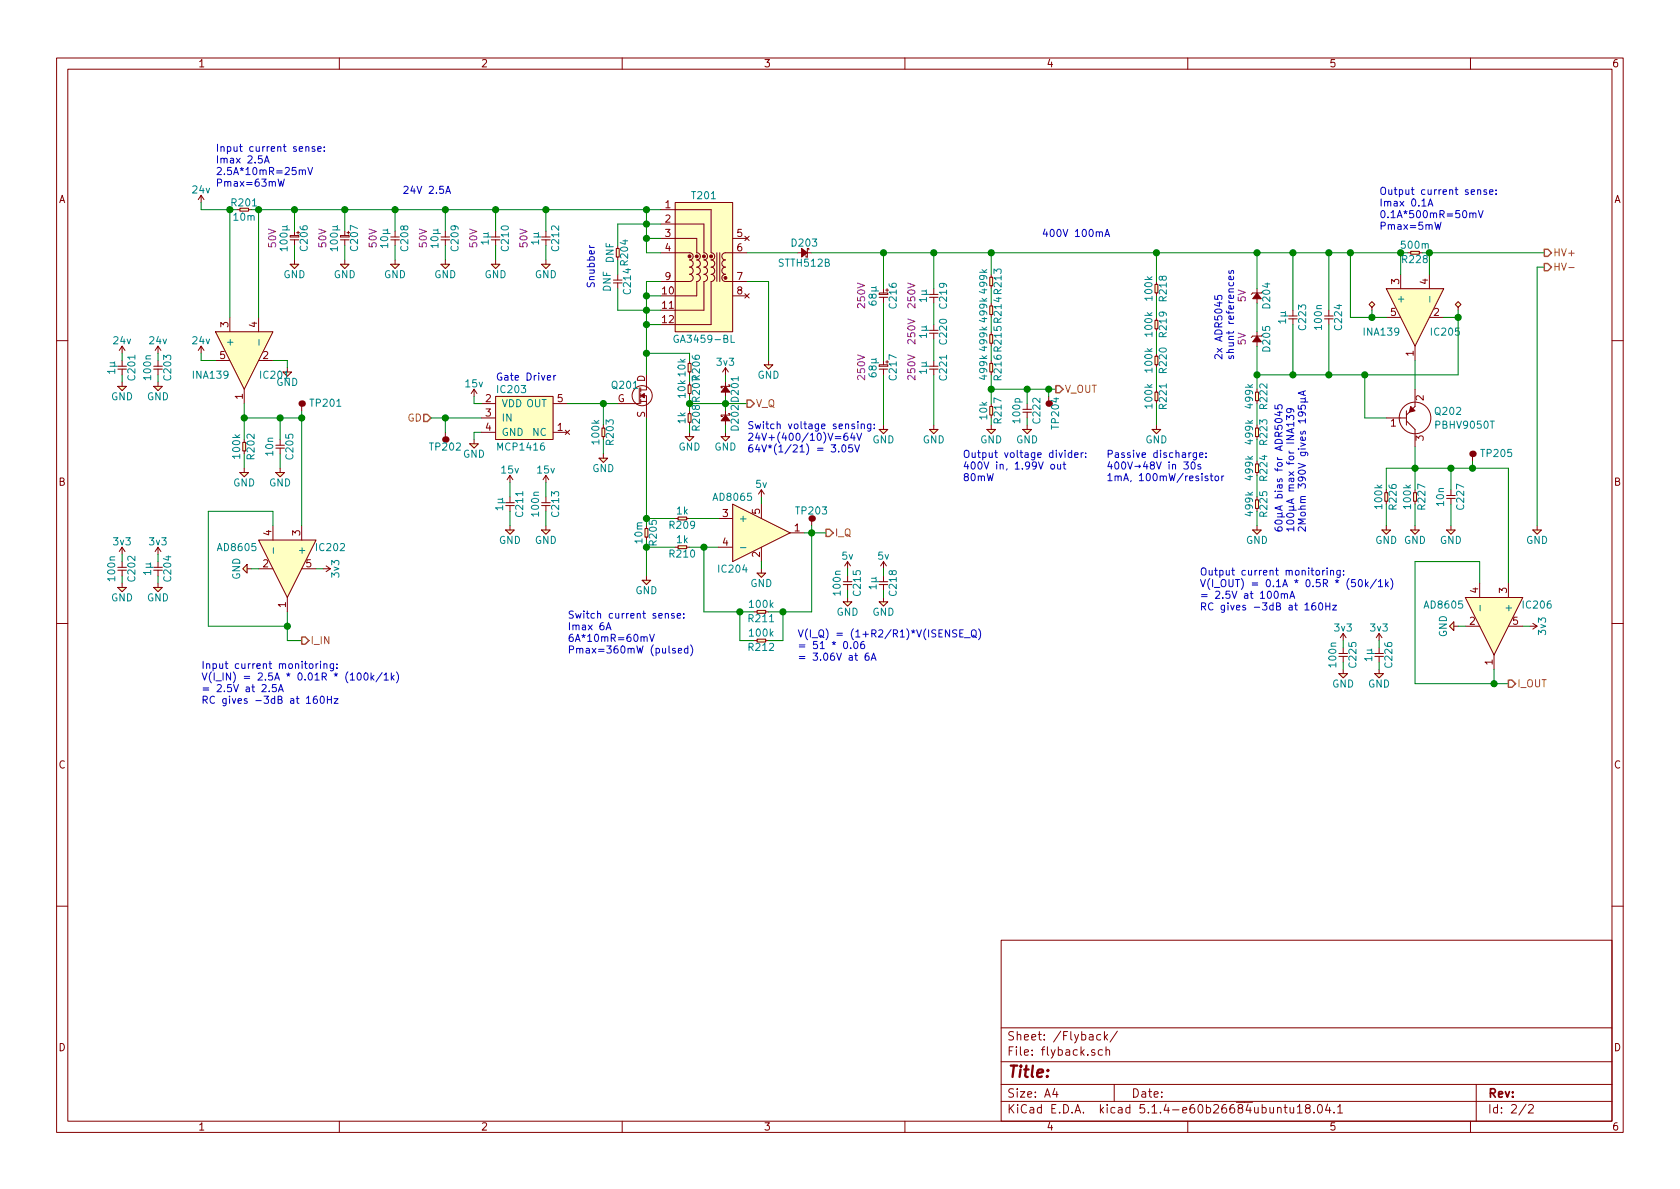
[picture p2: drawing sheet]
<svg xmlns="http://www.w3.org/2000/svg" width="297mm" height="210mm" viewBox="0 0 297 210" stroke-linecap="round" stroke-linejoin="round" font-family="sans-serif">
<g fill="none" stroke="#840000" stroke-width=".18">
<path d="M10 10.3h277v189.9h-277zM12 12.2h273v186.1h-273zM60 10.3v1.9M110 10.3v1.9M160 10.3v1.9M210 10.3v1.9M260 10.3v1.9M10 60.2h2M285 60.2h2M10 110.3h2M236.7 119.1h1.6l-.8 .8zM237 112.8l.5-.8v1.3"/>
<path d="M237.5 118.4v.7M237.5 112l.5 .8M243.3 112.8l.5-.8v1.3M243.8 112l.5 .8M271 110.2l.8 .5h-1.3M271.8 110.7l-.8 .5M285 110.3h2M10 160.2h2M177 166.3h108v32h-108zM285 160.2h2M60 198.3v1.9M110 198.3v1.9"/>
<path d="M160 198.3v1.9M177 194.8h108M177 191.8h108M177 187.8h108M177 181.8h108M186.5 192.5l-.4 1h1M186.8 193v1M193.5 185.7l-.3-.1-.2 .2 .1 .2 .4 .2v.3h-.5M194.6 183l-.4-.1-.3 .3 .1 .6 .2 .1 .4-.1M194.9 185.7l-.4-.1-.3 .3 .1 .6 .2 .1 .4-.1M195.3 182.4v1.5M195.4 183.4l.4 .5"/>
<path d="M195.6 185.7l.2-.1 .3 .1 .1 .9M195.6 185.1v1.5M195.8 182.9l-.5 .6M197 191.8v3M197.6 182.3l-1.3 2M210 198.3v1.9M225.9 196l.2-.2 .3 .1 .1 .9M227 195.8h.6M227.2 195.3v1.3l.4 .2M228.1 195.8l.1 .9 .3 .1 .2-.1M228.7 195.8v1M229.4 195.8l.4-.5v1.5"/>
<path d="M229.4 196.8h.8M231.1 196l-.3-.3 .1-.3a.48 .48 0 0 1 .7 .1l-.1 .4a.52 .52 0 0 0-.6 .2 .52 .52 0 0 0 0 .6l.5 .1 .2-.1v-.4l-.2-.3M232.3 196.7v.1M233.1 195.4l.2-.1a.8 .8 0 0 1 .5 .8 .8 .8 0 0 1-.5 .7 1 1 0 0 1-.2-1.4zM234.7 195.2l-.3 1.1h.9M235.1 195.8v1M235.9 196.7v.1M236.5 195.8l.4-.5v1.5M236.5 196.8h.9M260 198.3v1.9M261 191.8v6.5M269.8 195.2l-1.2 2"/>
<path d="M270.3 195.5l.2-.2h.3l.3 .5-.9 1h.9"/>
</g>
<path d="M236.7 119.1h1.6l-.8 .8z" fill="#ffffc2" stroke="#ffffc2" stroke-width=".18"/>
<circle cx="53.3" cy="71.4" r=".57" fill="#840000"/>
<g fill="none" stroke="#840000" stroke-width=".18">
<path d="M35.1 35.3l.5-.8v1.3M35.6 34.5l.5 .8M116.8 39.6h7.7v5.1a.63 .63 0 0 1 .6 .6 .63 .63 0 0 1-.6 .7 .63 .63 0 0 1 .6 .6 .63 .63 0 0 1-.6 .6 .63 .63 0 0 1 .6 .7 .63 .63 0 0 1-.6 .6 .63 .63 0 0 1 .6 .6 .63 .63 0 0 1-.6 .7v5.1h-5.1M116.8 37.1h8.9v7.6a.63 .63 0 0 1 .7 .6 .63 .63 0 0 1-.7 .7 .63 .63 0 0 1 .7 .6 .63 .63 0 0 1-.7 .6 .63 .63 0 0 1 .7 .7 .63 .63 0 0 1-.7 .6 .63 .63 0 0 1 .7 .6 .63 .63 0 0 1-.7 .7v7.6h-6.3M119.4 35.8h10.1v22.9h-10.1zM116.8 44.7h5.1a.63 .63 0 0 1 .7 .6 .63 .63 0 0 1-.7 .7 .63 .63 0 0 1 .7 .6 .63 .63 0 0 1-.7 .6 .63 .63 0 0 1 .7 .7 .63 .63 0 0 1-.7 .6 .63 .63 0 0 1 .7 .6 .63 .63 0 0 1-.7 .7h-5.1M116.8 42.2h6.4v2.5a.63 .63 0 0 1 .6 .6 .63 .63 0 0 1-.6 .7 .63 .63 0 0 1 .6 .6 .63 .63 0 0 1-.6 .6 .63 .63 0 0 1 .6 .7 .63 .63 0 0 1-.6 .6 .63 .63 0 0 1 .6 .6 .63 .63 0 0 1-.6 .7v2.5h-3.8M126.7 44.7v5.1M127.3 44.7v5.1M129.5 52.3h2.6M129.5 42.2h2.6M131.7 41.8l.8 .7"/>
<path d="M131.7 51.9l.8 .8M132.1 44.7h-3.8a.63 .63 0 0 0-.7 .6 .63 .63 0 0 0 .7 .7 .63 .63 0 0 0-.7 .6 .63 .63 0 0 0 .7 .6 .63 .63 0 0 0-.7 .7 .63 .63 0 0 0 .7 .6 .63 .63 0 0 0-.7 .6 .63 .63 0 0 0 .7 .7h3.8M132.5 41.8l-.8 .7M132.5 51.9l-.8 .8M53.3 71.4v1.2M236.7 115.6h1.6M236.7 116.1h1.6M237.5 114.5v1.1M237.5 116.1v1M243.1 115.6h1.5M243.1 116.1h1.5M243.8 114.5v1.1"/>
<path d="M243.8 116.1v1M257 110v1.5l-.7-.8zM257 110.7h.8"/>
</g>
<g fill="#ffffc2" stroke="#ffffc2" stroke-width=".18">
<path d="M119.4 35.8h10.1v22.9h-10.1z"/>
<path d="M257 110v1.5l-.7-.8z"/>
</g>
<g fill="#840000" stroke="#840000" stroke-width=".18">
<circle cx="121.9" cy="45.3" r=".25"/>
<circle cx="123.2" cy="45.3" r=".25"/>
<circle cx="124.5" cy="45.3" r=".25"/>
<circle cx="125.7" cy="45.3" r=".25"/>
<circle cx="128.3" cy="49.1" r=".25"/>
</g>
<path d="M119.9 59.4a.59 .59 0 0 0-.8 .5 .59 .59 0 0 0 .8 .6v-.5h-.2M129.3 59.3v1.2h.6" fill="none" stroke="#008484" stroke-width=".18"/>
<circle cx="185.4" cy="71.4" r=".57" fill="#840000"/>
<g fill="#ffffc2" stroke="#ffffc2" stroke-width=".18">
<path d="M259.1 105.7h10.1l-5 10.1z"/>
<path d="M27.2 103.9h1.5l-.8 .7z"/>
<path d="M20.8 103.9h1.6l-.8 .7z"/>
<path d="M43.7 99.8v1.5l-.8-.7z"/>
<path d="M175 64.3h.5v1.5h-.5z"/>
<path d="M175 71.9h.5v1.5h-.5z"/>
<path d="M121.2 77.2h1.5l-.8 .8z"/>
<path d="M174.5 75.9h1.5l-.7 .8z"/>
<path d="M180.8 75.9h1.6l-.8 .8z"/>
<path d="M164.3 75.9h1.6l-.8 .8z"/>
<path d="M155.4 75.9h1.6l-.8 .8z"/>
<path d="M45.7 95.5h10.2l-5.1 10.2z"/>
<path d="M204.2 63h.5v1.5h-.5z"/>
<path d="M204.2 69.3h.5v1.6h-.5z"/>
<path d="M243.1 119.1h1.5l-.8 .8z"/>
</g>
<g fill="none" stroke="#840000" stroke-width=".18">
<path d="M78 41.9h1.5M78 42.4h1.5M78.7 40.9v1M78.7 42.4v1M155.4 51.8h1.6v.3h-1.6zM155.4 52.6h1.6M156.2 51v.8M156.2 52.6v1M156.6 51.3h.5M164.3 52.6h1.6M164.3 52.1h1.6M164.3 58.4h1.6"/>
<path d="M164.3 58.9h1.6M165.1 51v1.1M165.1 52.6v1M165.1 57.4v1M165.1 58.9v1M113 68.6v2.8h-2.5M113.3 70h1v2.6M113.3 71h1M113.3 68.6v.7M113.3 69.6v.8M113.3 70.6v.8M114.3 67.6v1.4h-1"/>
<path d="M121.2 77.2h1.5l-.8 .8zM121.9 76.4v.8M155.4 75.9h1.6l-.8 .8zM155.4 64.5h1.6v.3h-1.6zM155.4 65.3h1.6M156.2 63.7v.8M156.2 65.3v1M156.2 75.2v.7M156.6 64h.5M164.3 75.9h1.6l-.8 .8zM165.1 75.2v.7M174.5 75.9h1.5l-.7 .8z"/>
<path d="M175 64.3h.5v1.5h-.5zM175 71.9h.5v1.5h-.5zM175.3 75.2v.7M180.8 75.9h1.6l-.8 .8zM180.8 72.4h1.6M180.8 72.9h1.6M181.6 71.4v1M181.6 72.9v1M181.6 75.2v.7M204.2 63h.5v1.5h-.5zM204.2 69.3h.5v1.6h-.5zM21.1 97.5l.5-.7v1.2"/>
<path d="M21.6 99.3v1M21.6 96.8l.5 .7M27.4 97.5l.5-.7v1.2M27.9 99.3v1M27.9 96.8l.5 .7M43.7 99.8v1.5l-.8-.7zM45.7 95.5h10.2l-5.1 10.2zM48.3 93v2.5M53.3 93v2.5M20.8 103.9h1.6l-.8 .7zM20.8 100.3h1.6M20.8 100.8h1.6"/>
<path d="M21.6 100.8v1M21.6 103.1v.8M27.2 103.9h1.5l-.8 .7zM27.2 100.3h1.5M27.2 100.8h1.5M27.9 100.8v1M27.9 103.1v.8M43.7 100.6h.7M45.7 100.6h2.6M50.8 105.7v2.5M53.3 100.6h2.6M57.7 100.1l.7 .5h-1.3"/>
<path d="M58.4 100.6l-.7 .5M243.1 119.1h1.5l-.8 .8zM243.8 118.4v.7M259.1 105.7h10.1l-5 10.1zM259.1 110.7h2.5M261.6 103.1v2.6M264.2 115.8v2.6M266.7 110.7h2.5M266.7 103.1v2.6"/>
<circle cx="113.5" cy="70" r="1.78"/>
</g>
<path d="M48.3 96.9v1M261.7 107v1" fill="none" stroke="#008484" stroke-width=".18"/>
<path d="M113.3 70l.6-.4v.8z" fill="#840000" stroke="#840000" stroke-width=".18"/>
<circle cx="78.7" cy="77.7" r=".57" fill="#840000"/>
<g fill="none" stroke="#840000" stroke-width=".18">
<path d="M69.1 46.7h1.5l-.8 .8zM69.1 41.9h1.5M69.1 42.4h1.5M69.8 40.9v1M69.8 42.4v1M69.8 46v.7M86.9 46.7h1.5l-.8 .8zM86.9 41.9h1.5M86.9 42.4h1.5M87.6 40.9v1M87.6 42.4v1M87.6 46v.7"/>
<path d="M222.2 51v.8M222.2 52.8v.8M222.2 58.7v.7M223 51.8h-1.5l-.3 .3M223 59.4h-1.5l-.3 .3M227.8 55.9h1.6M227.8 56.4h1.6M228.6 54.9v1M228.6 56.4v1M234.2 55.9h1.5M234.2 56.4h1.5M234.9 54.9v1"/>
<path d="M234.9 56.4v1M245.1 51h10.2l-5.1 10.2zM245.1 56.1h2.5M247.6 48.5v2.5M249.4 44.4h1.6v.6h-1.6zM252.7 56.1h2.6M252.7 48.5v2.5M78.7 76.4v1.3M135.1 64.5h1.6l-.8 .8zM135.9 63.7v.8M164.3 64.8h1.6M164.3 65.3h1.6"/>
<path d="M165.1 63.7v1.1M165.1 65.3v1M222.2 60.4v.8M250.2 61.2v2.5M114 93.5h.6v1.5h-.6zM119.9 96.5h1.5v.5h-1.5zM221.5 93.7h1.5l-.8 .8zM222.2 93v.7M271 93.7h1.5l-.7 .8zM271.8 93v.7M133.9 101.3h1.5l-.8 .8zM134.6 100.6v.7"/>
</g>
<g fill="#840000" stroke="#840000" stroke-width=".18">
<path d="M222.2 51.8l.8 1h-1.5z"/>
<path d="M222.2 59.4l.8 1h-1.5z"/>
</g>
<g fill="#ffffc2" stroke="#ffffc2" stroke-width=".18">
<path d="M69.1 46.7h1.5l-.8 .8z"/>
<path d="M119.9 96.5h1.5v.5h-1.5z"/>
<path d="M86.9 46.7h1.5l-.8 .8z"/>
<path d="M135.1 64.5h1.6l-.8 .8z"/>
<path d="M114 93.5h.6v1.5h-.6z"/>
<path d="M271 93.7h1.5l-.7 .8z"/>
<path d="M133.9 101.3h1.5l-.8 .8z"/>
<path d="M221.5 93.7h1.5l-.8 .8z"/>
<path d="M245.1 51h10.2l-5.1 10.2z"/>
<path d="M249.4 44.4h1.6v.6h-1.6z"/>
</g>
<path d="M252.8 52.4v1" fill="none" stroke="#008484" stroke-width=".18"/>
<circle cx="260.3" cy="80.3" r=".57" fill="#840000"/>
<g fill="none" stroke="#840000" stroke-width=".18">
<path d="M38.1 58.7h10.2l-5.1 10.1zM40.6 56.1v2.6M45.7 56.1v2.6M51.3 41.7h1.5v.2h-1.5zM51.3 46.7h1.5l-.7 .8zM51.3 42.4h1.5M52.1 40.9v.8M52.1 42.4v1M52.1 46v.7M52.5 41.1h.5M60.2 41.7h1.5v.2h-1.5zM60.2 46.7h1.5l-.7 .8z"/>
<path d="M60.2 42.4h1.5M61 40.9v.8M61 42.4v1M61 46v.7M61.3 41.1h.5M108.5 49.5h1.5M108.5 50h1.5M109 43.9h.5v1.6h-.5zM109.2 48.5v1M109.2 50v1M204.2 50.3h.5v1.5h-.5zM204.2 56.6h.5v1.6h-.5z"/>
<path d="M21.1 62l.5-.8v1.3M21.6 61.2l.5 .8M27.4 62l.5-.8v1.3M27.9 61.2l.5 .8M35.1 62l.5-.8v1.3M35.6 61.2l.5 .8M38.1 63.7h2.5M42.9 78.2h.5v1.6h-.5zM43.2 68.8v2.6M45.7 63.7h2.6M50 65.8h1.6l-.8 .7zM50.8 65v.8"/>
<path d="M83.1 78.5h1.5l-.8 .7zM83.3 69.6l.5-.8v1.3M83.8 68.8l.5 .8M83.8 77.7v.8M127.5 77.2h1.5l-.7 .8zM127.8 65.8l.5-.8v1.3M128.3 72.6v.8M128.3 74.4v.8M128.3 76.4v.8M128.3 65l.5 .8M129 73.4h-1.5v.3h.3M203.7 75.9h1.5l-.7 .8z"/>
<path d="M204.5 75.2v.7M222 75.7h.5v1.5h-.5zM222 69.3h.5v1.6h-.5zM245.1 73.9h3.6M248.7 74.4l1.5 1.5v3.1M248.7 72.6v2.6M250.2 68.8v3.1l-1.5 1.5M42.4 83.6h1.5l-.7 .7zM43.2 82.8v.8M89.4 88.9h1.5M89.4 89.4h1.5M89.7 84.8l.5-.7v1.2"/>
<path d="M90.2 87.9v1M90.2 89.4v1M90.2 84.1l.5 .7M96 84.8l.5-.7v1.2M96.5 84.1l.5 .7M222 88.4h.5v1.5h-.5zM222 82h.5v1.6h-.5zM244.3 93.7h1.6l-.8 .8zM244.9 87.1h.5v1.5h-.5zM245.1 93v.7M249.4 93.7h1.6l-.8 .8zM249.9 87.1h.5v1.5h-.5z"/>
<path d="M250.2 93v.7M255.8 93.7h1.5l-.8 .8zM255.8 87.6h1.5M255.8 88.1h1.5M256.5 86.6v1M256.5 88.1v1M256.5 93v.7M260.3 80.3v1.2M133.9 113h1.5v.5h-1.5zM133.9 107.9h1.5v.6h-1.5zM149.1 106.4h1.5l-.7 .8zM149.1 102.9h1.5"/>
<path d="M149.1 103.4h1.5M149.9 101.8v1.1M149.9 103.4v1M149.9 105.7v.7M155.4 106.4h1.6l-.8 .8zM155.4 102.9h1.6M155.4 103.4h1.6M156.2 101.8v1.1M156.2 103.4v1M156.2 105.7v.7"/>
<circle cx="250.2" cy="73.9" r="2.79"/>
</g>
<g fill="#ffffc2" stroke="#ffffc2" stroke-width=".18">
<path d="M249.4 93.7h1.6l-.8 .8z"/>
<path d="M222 75.7h.5v1.5h-.5z"/>
<path d="M255.8 93.7h1.5l-.8 .8z"/>
<path d="M222 88.4h.5v1.5h-.5z"/>
<path d="M222 82h.5v1.6h-.5z"/>
<path d="M83.1 78.5h1.5l-.8 .7z"/>
<path d="M222 69.3h.5v1.6h-.5z"/>
<path d="M133.9 113h1.5v.5h-1.5z"/>
<path d="M60.2 46.7h1.5l-.7 .8z"/>
<path d="M133.9 107.9h1.5v.6h-1.5z"/>
<path d="M51.3 46.7h1.5l-.7 .8z"/>
<path d="M50 65.8h1.6l-.8 .7z"/>
<path d="M204.2 50.3h.5v1.5h-.5z"/>
<path d="M204.2 56.6h.5v1.6h-.5z"/>
<path d="M244.3 93.7h1.6l-.8 .8z"/>
<path d="M203.7 75.9h1.5l-.7 .8z"/>
<path d="M244.9 87.1h.5v1.5h-.5z"/>
<path d="M249.9 87.1h.5v1.5h-.5z"/>
<path d="M38.1 58.7h10.2l-5.1 10.1z"/>
<path d="M109 43.9h.5v1.6h-.5z"/>
<path d="M42.9 78.2h.5v1.6h-.5z"/>
<path d="M42.4 83.6h1.5l-.7 .7z"/>
<path d="M127.5 77.2h1.5l-.7 .8z"/>
<path d="M149.1 106.4h1.5l-.7 .8z"/>
<path d="M155.4 106.4h1.6l-.8 .8z"/>
</g>
<g fill="#840000" stroke="#840000" stroke-width=".18">
<path d="M249.4 71.9l.8 .7-1 .3z"/>
<path d="M128.3 73.4l.7 1h-1.5z"/>
</g>
<path d="M45.8 60v1" fill="none" stroke="#008484" stroke-width=".18"/>
<circle cx="143.5" cy="91.7" r=".57" fill="#840000"/>
<g fill="none" stroke="#840000" stroke-width=".18">
<path d="M42.4 36.8h1.5v.5h-1.5zM78 46.7h1.5l-.8 .8zM78.7 46v.7M95.8 46.7h1.5l-.8 .8zM95.8 41.9h1.5M95.8 42.4h1.5M96.5 40.9v1M96.5 42.4v1M96.5 46v.7M141 44.7h.7M142.7 43.9v1.6h-.2v-.3M142.7 44.7h.8"/>
<path d="M175 54.1h.5v1.5h-.5zM175 59.2h.5v1.5h-.5zM175 49h.5v1.5h-.5zM242.1 53.8l.5-.5 .5 .5-.5 .6zM242.6 54.4v.5M257.3 53.8l.5-.5 .5 .5-.5 .6zM257.8 54.4v.5M20.8 68.3h1.6l-.8 .8zM20.8 64.8h1.6M20.8 65.3h1.6M21.6 63.7v1.1M21.6 65.3v1"/>
<path d="M21.6 67.6v.7M27.2 68.3h1.5l-.8 .8zM27.2 64.8h1.5M27.2 65.3h1.5M27.9 63.7v1.1M27.9 65.3v1M27.9 67.6v.7M48.8 78.7h1.5M48.8 79.2h1.5M49.5 77.7v1M49.5 79.2v1.1M85.1 71.4h2.5"/>
<path d="M85.1 73.9h2.5M85.1 76.4h2.5M87.6 70.1h10.2v7.6h-10.2zM97.8 71.4h2.5M97.8 76.4h2.5M99.9 76.1l.8 .7M100.7 76.1l-.8 .7M106.4 75.7h.5v1.5h-.5zM121.7 73.1h.5v1.6h-.5zM121.7 68.1h.5v1.5h-.5zM121.7 64.3h.5v1.5h-.5zM128.3 67.6v.7"/>
<path d="M128.3 69.3v.8M129 68.3h-1.5v.3h.3M48.8 83.6h1.5l-.8 .7zM49.5 82.8v.8M89.4 93.7h1.5l-.7 .8zM90.2 93v.7M95.8 93.7h1.5l-.8 .8zM95.8 88.9h1.5M95.8 89.4h1.5M96.5 87.9v1M96.5 89.4v1M96.5 93v.7"/>
<path d="M105.9 81h1.5l-.7 .8zM106.7 80.3v.7M119.9 91.4h1.5v.5h-1.5zM127 91.7h2.5M127 96.8h2.5M129.5 89.1l10.2 5.1-10.2 5.1zM134.1 87.4l.5-.8v1.3M134.6 86.6l.5 .8M134.6 89.1v2.6M134.6 96.8v2.5M139.7 94.2h2.5M143.5 91.7v1.3"/>
<path d="M149.9 99.3l.5 .8M156.2 99.3l.5 .8M113.5 102.6h1.6l-.8 .8zM114.3 101.8v.8M149.4 100.1l.5-.8v1.3M155.7 100.1l.5-.8v1.3"/>
</g>
<g fill="#ffffc2" stroke="#ffffc2" stroke-width=".18">
<path d="M89.4 93.7h1.5l-.7 .8z"/>
<path d="M87.6 70.1h10.2v7.6h-10.2z"/>
<path d="M95.8 93.7h1.5l-.8 .8z"/>
<path d="M257.3 53.8l.5-.5 .5 .5-.5 .6z"/>
<path d="M106.4 75.7h.5v1.5h-.5z"/>
<path d="M105.9 81h1.5l-.7 .8z"/>
<path d="M113.5 102.6h1.6l-.8 .8z"/>
<path d="M242.1 53.8l.5-.5 .5 .5-.5 .6z"/>
<path d="M119.9 91.4h1.5v.5h-1.5z"/>
<path d="M175 54.1h.5v1.5h-.5z"/>
<path d="M78 46.7h1.5l-.8 .8z"/>
<path d="M95.8 46.7h1.5l-.8 .8z"/>
<path d="M129.5 89.1l10.2 5.1-10.2 5.1z"/>
<path d="M42.4 36.8h1.5v.5h-1.5z"/>
<path d="M48.8 83.6h1.5l-.8 .7z"/>
<path d="M27.2 68.3h1.5l-.8 .8z"/>
<path d="M121.7 73.1h.5v1.6h-.5z"/>
<path d="M175 59.2h.5v1.5h-.5z"/>
<path d="M175 49h.5v1.5h-.5z"/>
<path d="M121.7 68.1h.5v1.5h-.5z"/>
<path d="M20.8 68.3h1.6l-.8 .8z"/>
<path d="M121.7 64.3h.5v1.5h-.5z"/>
</g>
<path d="M130.9 96.8h1" fill="none" stroke="#008484" stroke-width=".18"/>
<g fill="#840000" stroke="#840000" stroke-width=".18">
<path d="M141.7 43.9l1 .8-1 .8z"/>
<path d="M128.3 68.3l.7 1h-1.5z"/>
</g>
<g fill="none" stroke="#008400" stroke-width=".18">
<path d="M35.6 35.8v1.3h5v19M44.4 37.1h72.4M45.7 37.1v19M52.1 37.1v3.8M61 37.1v3.8M69.8 37.1v3.8M78.7 37.1v3.8M87.6 37.1v3.8M96.5 37.1v3.8M114.3 37.1v7.6h2.5M116.8 39.6h-7.6v3.8M52.1 43.4v2.6"/>
<path d="M61 43.4v2.6M69.8 43.4v2.6M78.7 43.4v2.6M87.6 43.4v2.6M96.5 43.4v2.6M109.2 46v2.5M109.2 51v3.9h7.6M114.3 42.2h2.5M114.3 52.3h2.5M114.3 57.4h2.5M116.8 49.8h-2.5v16.5M132.1 44.7h8.9"/>
<path d="M132.1 49.8h3.8v13.9M143.5 44.7h104.1v3.8M156.2 44.7v6.3M156.2 53.6v10.1M165.1 44.7v6.3M165.1 53.6v3.8M165.1 59.9v3.8M175.3 44.7v3.8M204.5 44.7v5.1M204.5 52.3v3.8M204.5 58.7v3.8M222.2 44.7v6.3"/>
<path d="M222.2 53.6v5.1M228.6 44.7v10.2M228.6 57.4v8.9M234.9 44.7v10.2M234.9 57.4v8.9M238.8 44.7v11.4h6.3M242.6 54.9v1.2M255.3 56.1h2.5M257.8 54.9v11.4h-35.6M273 44.7h-20.3v3.8M273 47.2h-1.2v45.8M21.6 62.5v1.2"/>
<path d="M21.6 66.3v1.3M27.9 62.5v1.2M27.9 66.3v1.3M35.6 62.5v1.2h2.5M43.2 71.4v6.3M43.2 73.9h10.1M48.3 63.7h2.5v1.3M49.5 73.9v3.8M53.3 72.6v20.4M76.2 73.9h8.9M78.7 73.9v2.5M83.8 70.1v1.3h1.3"/>
<path d="M85.1 76.4h-1.3v1.3M100.3 71.4h8.9M106.7 71.4v3.8M106.7 77.7v2.6M114.3 73.9v17.8h5.1M114.3 62.5h7.6M121.9 71.4h10.2M128.3 66.3v1.3M128.3 70.1v2.5M128.3 75.2v1.2M156.2 66.3v8.9M165.1 66.3v8.9"/>
<path d="M175.3 68.8h11.4M175.3 66.3v5.1M181.6 68.8v2.6M181.6 73.9v1.3M185.4 68.8v1.3M204.5 65v3.8M204.5 71.4v3.8M222.2 61.2v7.6M222.2 71.4v3.8M222.2 77.7v3.8M241.3 66.3v7.6h3.8M250.2 63.7v5.1"/>
<path d="M250.2 79v7.6M21.6 98v1.3M27.9 98v1.3M43.2 80.3v2.5M48.3 93v-2.6h-11.5v20.3h14M49.5 80.3v2.5M90.2 85.3v2.6M90.2 90.4v2.6M96.5 85.3v2.6M96.5 90.4v2.6M119.4 96.8h-5.1v5M121.9 96.8h5.1"/>
<path d="M121.9 91.7h5.1M124.5 96.8v11.4h8.8M134.6 87.9v1.2M134.6 99.3v1.3M142.2 94.2h3.8M143.5 93v15.2h-7.6M222.2 84.1v3.8M222.2 90.4v2.6M245.1 86.6v-3.8h21.6v20.3M245.1 89.1v3.9M250.2 89.1v3.9M256.5 82.8v3.8"/>
<path d="M256.5 89.1v3.9M260.3 81.5v1.3M21.6 101.8v1.3M27.9 101.8v1.3M44.4 100.6h1.3M50.8 108.2v5.1h2.5M55.9 100.6h1.2M130.8 108.2v5.1h2.5M138.4 108.2v5.1h-2.5M149.9 100.6v1.2M149.9 104.4v1.3M156.2 100.6v1.2"/>
<path d="M156.2 104.4v1.3M237.5 113.3v1.2M237.5 117.1v1.3M243.8 113.3v1.2M243.8 117.1v1.3M257.8 110.7h1.3M261.6 103.1v-3.8h-11.4v21.6h16.5M264.2 118.4v2.5M269.2 110.7h1.3"/>
</g>
<path d="M273 44.1h.7l.6 .6-.6 .6h-.7zM273 46.6h.7l.6 .6-.6 .7h-.7zM74.9 73.3h.7l.6 .6-.6 .6h-.7zM132.1 70.7h.6l.6 .7-.6 .6h-.6zM186.7 68.2h.6l.7 .6-.7 .7h-.6zM146 93.6h.7l.6 .6-.6 .7h-.7zM53.3 112.6h.7l.6 .7-.6 .6h-.7zM266.7 120.3h.6l.7 .6-.7 .6h-.6z" fill="none" stroke="#848400" stroke-width=".25"/>
<path d="M277.4 47.3h.9" fill="none" stroke="#848400" stroke-width=".18"/>
<g fill="none" stroke="#0000c2" stroke-width=".18">
<path d="M46.8 28.8l.4-1.2 .4 1.2M46.9 28.5h.6M49.2 31.7l.3 1.2 .2-.9 .3 .9 .3-1.2M52.9 30.2l.2-.2 .3 .1 .1 .8M53.5 30.2l.1-.2 .3 .1 .1 .8M54.1 26.1l.2-.2 .3 .1v.8M54.4 29.6l.5 1.3 .4-1.3M55.7 26l-.4-.1-.1 .2v.2l.5 .1v.3h-.5M56.2 26.3l.6-.1-.1-.2-.3-.1-.2 .2v.6h.5M57.3 26.6v.2M57.3 26v.1M78.8 34.2l.4-1.3 .5 1.3"/>
<path d="M78.9 33.9h.6M252.5 36.4l.4-1.2 .4 1.2M252.6 36.1h.6M253.7 39.3l.3 1.3 .3-1 .2 1 .3-1.3M259.9 37.8l.1-.1h.3l.1 .8M260.4 37.8l.2-.1h.3l.1 .8M261.3 33.7l.1-.2 .3 .1 .1 .8M261.4 37.2l.4 1.3 .4-1.3M262.8 33.6l-.3-.1-.1 .2v.2l.4 .1v.3h-.4M263.4 34l.6-.1-.1-.3-.3-.1-.2 .2v.6h.5M264.5 34.3v.1M264.5 33.6v.1"/>
<path d="M104.2 43.4l.3 .4M195.4 41.8l.4-1.2 .4 1.2M195.5 41.5h.6M214.8 52.3v.6l.6 .1-.1-.2v-.5h.6l.2 .2-.2 .5M217.3 49.9v.4l.2 .2 .6-.1v-.5M217.3 47.9v.3l.1 .2 .2-.1 .2-.4h.3v.5M218.1 48.9v.4l-.2 .1h-.6v-.5l.3-.1 .1 .6M96.8 66.8l.6-.1-.1-.3h-.3l-.2 .2v.6h.5M97.9 66.4v.8M98.3 66.4l-.4 .2M148.3 79.8v.1M148.9 78.8l.2-.1a.69 .69 0 0 1 .5 .6 .69 .69 0 0 1-.5 .6l-.2-.1-.1-.4z"/>
<path d="M149.8 76.6l-.4 .1a.87 .87 0 0 0 0 1.2l.4-.1 .1-.5-.2-.2h-.3l-.2 .2M150.7 76.5l-.3 .9h.8M150.7 78.7h-.6l-.1 .6 .5-.2 .3 .3v.3l-.3 .2-.5-.1M151 77v.9M151.1 75h-.3l-.2 .2v.1l.5 .2v.3h-.5M151.1 78.7l.5 1.2 .4-1.2M151.5 76.6l.4 1.3 .4-1.3M151.7 74.5v.2M151.7 75v.8M152.3 75.1l.2-.1h.3v.8M152.3 75v.8M154 75l-.1 1.1-.2 .1h-.3"/>
<path d="M154 75h-.4l-.2 .2 .1 .6h.5M154.6 75.7v.1M154.6 75v.2M188.3 79.6v.2M189.5 79.6v1.3M225.4 71.6v.7h.6l-.1-.5 .3-.2h.3l.2 .2-.1 .5M225.6 74.1a.68 .68 0 0 1 1.1 .3 .73 .73 0 0 1-1.3-.1zM225.9 72.9h.8M226.3 72.7v.8l-.9-.3M227.5 74.2v-.7l.5 .4 .1-.4h.4l.3 .2-.2 .5M228 72.3l.3 .2v.2l-.3 .3-.4-.1-.1-.2v-.2l.2-.2a.97 .97 0 0 1 1 .2l.1 .3M228.8 75.8l-1.3 .4 1.3 .4"/>
<path d="M228.8 75h-1.3l.3 .4M228.8 74.7v.7M229.5 71.7v.6l.6 .1-.1-.2 .1-.5h.6l.1 .2-.1 .5M230 70.5l.8 .1v.3l-.2 .2M230 71.1h1.2M230.1 72.8l.2 .3v.4l-.2 .1-.5-.1-.1-.4 .2-.2a.84 .84 0 0 1 1.1 .3v.3M230.5 69.2v.6M230.8 70.3l-.2 .2M230.8 69.1l-1.3 .4 1.3 .4M185.9 82.2l.3-.1 .3 .2-.2 .6-.3 .1-.2-.3zM187 82.1v.8l.4 .1 .1-.2M187.5 82.1v.9"/>
<path d="M188 82.1h.4M188.1 81.7v1.1l.3 .2M189.5 80.1h-.4l-.2 .2 .1 .5h.5M190 80.5l.6-.1v-.3h-.4l-.2 .1 .1 .6h.5M191.2 80.1v.8M191.5 80.1l-.3 .2M191.9 80.8v.1M191.9 80.1v.1M209.3 81.7h.8l-.4 .5 .3 .1 .1 .4-.2 .3-.6-.2M210.7 81.8l.2-.1a.69 .69 0 0 1 .4 .6 .69 .69 0 0 1-.4 .7l-.2-.2-.1-.3zM211.6 80.1v1l-.3 .2-.3-.1M211.6 80.1h-.4l-.3 .2 .2 .5h.5"/>
<path d="M212.1 80.5l.6-.1-.1-.3h-.3l-.2 .1 .1 .6h.4M212.3 82.2l-.3-.1-.2 .2 .1 .2 .4 .1v.3h-.5M213.2 80.8v.1M213.2 80.1v.1M213.5 84.2h-.3l-.1 .1v.2l.4 .2v.3h-.4M214 84.2h.5M214.1 83.7v1.1l.4 .2M214.9 84.2h.3l.2 .1v.7h-.3l-.3-.2zM216 84.2v.8M216.4 84.2l-.4 .2M54.8 117.4h.3l.2 .2-.1 .6h-.3l-.2-.1zM55.9 117.4v.8"/>
<path d="M56.2 117.4l-.3 .2M56.7 116.9v.2M56.7 117.4v.8M57.3 117.5l.2-.1h.3v.8M57.3 117.4v.8M59 117.4v1l-.3 .2h-.3M59 117.4h-.4l-.2 .2 .1 .6h.5M59.6 118.1v.1M59.6 117.4v.1M63.3 119.1l.1-.1a.69 .69 0 0 1 .5 .6 .69 .69 0 0 1-.5 .7l-.2-.3-.1-.2zM64.5 119.1l.1-.1a.67 .67 0 0 1 .5 .6 .67 .67 0 0 1-.5 .7l-.3-.5zM65.6 119v1.3"/>
<path d="M65.7 119.8l.4 .5M66.1 119.4l-.5 .5M67.6 118.9l-1.1 1.7M67.9 119.3l.4-.3v1.3M69.2 119v1.3M69.3 119.8l.4 .5M69.7 119.4l-.5 .5M70.1 118.8a1.47 1.47 0 0 1 0 1.9M107.2 111.4l.4-1.3 .4 1.3M107.3 111h.6M113.9 112.8l.2-.2h.3v.8M114.9 112.2l.4 1.2 .4-1.2"/>
<path d="M117.6 108.6l.2-.1h.3l.1 .8M119.2 108.5h-.3l-.2 .2 .1 .1 .4 .2v.3h-.5M119.4 114.7l-.3-.1-.2 .2v.2l.5 .1v.3h-.5M119.7 108.9l.6-.1v-.3h-.4l-.2 .2 .1 .6h.5M119.9 115.1l.6-.1v-.3l-.4-.1-.2 .2 .1 .6h.5M120.9 109.2v.1M120.9 108.5v.2M121.6 114.7l-.3-.1-.3 .3 .1 .5h.5M121.6 114.2v1.3M122.1 114a1.4 1.4 0 0 1 0 2M150.4 114.6v.1M151.1 113.6l.2-.2a.67 .67 0 0 1 .4 .7 .67 .67 0 0 1-.4 .6l-.3-.2v-.3z"/>
<path d="M152.8 113.4l-.4 .1a.87 .87 0 0 0 0 1.2l.4-.1v-.6l-.4-.1-.2 .3M153.5 115.5l-.3 .1a.87 .87 0 0 0 0 1.2l.4-.2v-.5l-.4-.1-.2 .2M154 116.8l.5-1.3 .4 1.3M154.2 116.4h.6M169.2 111.4h-.5l-.2 .1v.4l.5 .2 .2 .3-.3 .2h-.5M169.7 112h.4M170.3 111.4h-.6v1.2h.6M170.5 112.8h1M171.8 111.6a.45 .45 0 0 1 .7 0 .88 .88 0 0 1-.2 1h-.4a1.07 1.07 0 0 1-.1-1zM172 112.3l.7 .5M173 111.2a1.47 1.47 0 0 1 0 1.9M225.4 104.7l.2-.2a.67 .67 0 0 1 .4 .7 .67 .67 0 0 1-.4 .6l-.3-.5z"/>
<path d="M226.5 105.1l.2-.1h.3l.1 .8M226.5 105v.8M227.1 105.2l.2-.2h.3v.8M228.1 105.8l.4-1.3 .4 1.3M228.2 105.5h.6M232.5 106.6l-.4 .1-.2 .5 .1 .5 .2 .2 .3-.1 .2-.2-.2-.4-.3-.1-.3 .2M232.8 100.9h.3l.2 .2-.1 .5-.3 .1-.2-.1zM233.2 106.7l.3-.1a.69 .69 0 0 1 .4 .6 .69 .69 0 0 1-.4 .7l-.3-.2-.1-.3zM233.9 100.9v.8M234.2 100.9l-.3 .2M234.4 106.6v1.3M234.4 107.2h.7"/>
<path d="M234.6 100.4v.2M234.6 100.9v.8M235.1 106.6v1.3M235.3 101l.1-.1h.3l.1 .8M235.3 100.9v.8M235.6 107h.7l-.7 .9h.7M237 100.9v1l-.3 .2h-.3M237 100.9h-.4l-.3 .2 .2 .5h.5M237.6 101.6v.1M237.6 100.9v.1M239.6 102.5h-.6l-.1 .6 .5-.1 .3 .2v.3l-.3 .3-.5-.2M240.3 102.6l.2-.1a.69 .69 0 0 1 .4 .6 .69 .69 0 0 1-.4 .7 .83 .83 0 0 1-.2-1.2z"/>
<path d="M241.4 102.5v1.3M241.6 103.3l.3 .5M241.9 102.9l-.5 .5M243.4 102.4l-1.1 1.7M243.7 102.8l.4-.3v1.3M243.7 103.8h.7M245 102.5v1.3M245.1 103.3l.4 .5M245.5 102.9l-.5 .5M245.9 102.3a1.47 1.47 0 0 1 0 1.9M47.6 122.2v.1M48.8 121.1h-.6l-.1 .6 .2-.2 .5 .2v.5l-.2 .1-.5-.1"/>
<path d="M49.2 122.3l.5-1.2 .4 1.2M49.4 122h.6M56 123.1l-.4 .1-.2 .5v.6l.3 .1 .3-.1 .1-.2-.1-.4-.3-.1-.3 .2M56.7 123.2l.2-.1a.69 .69 0 0 1 .4 .6 .69 .69 0 0 1-.4 .7l-.2-.1-.1-.4zM57.9 123.1v1.3M57.9 123.7h.7M58.6 123.1v1.3M59.1 123.5h.7l-.7 .9h.7M67.9 120.3h.8"/>
</g>
<g fill="#008400" stroke="#008400" stroke-width=".25">
<circle cx="52.1" cy="37.1" r=".51"/>
<circle cx="114.3" cy="39.6" r=".51"/>
<circle cx="143.5" cy="94.2" r=".51"/>
<circle cx="61" cy="37.1" r=".51"/>
<circle cx="43.2" cy="73.9" r=".51"/>
<circle cx="228.6" cy="44.7" r=".51"/>
<circle cx="114.3" cy="57.4" r=".51"/>
<circle cx="114.3" cy="54.9" r=".51"/>
<circle cx="124.5" cy="96.8" r=".51"/>
<circle cx="250.2" cy="82.8" r=".51"/>
<circle cx="114.3" cy="52.3" r=".51"/>
<circle cx="175.3" cy="44.7" r=".51"/>
<circle cx="165.1" cy="44.7" r=".51"/>
<circle cx="138.4" cy="108.2" r=".51"/>
<circle cx="252.7" cy="44.7" r=".51"/>
<circle cx="156.2" cy="44.7" r=".51"/>
<circle cx="130.8" cy="108.2" r=".51"/>
<circle cx="256.5" cy="82.8" r=".51"/>
<circle cx="260.3" cy="82.8" r=".51"/>
<circle cx="106.7" cy="71.4" r=".51"/>
<circle cx="204.5" cy="44.7" r=".51"/>
<circle cx="238.8" cy="44.7" r=".51"/>
<circle cx="257.8" cy="56.1" r=".51"/>
<circle cx="241.3" cy="66.3" r=".51"/>
<circle cx="242.6" cy="56.1" r=".51"/>
<circle cx="78.7" cy="37.1" r=".51"/>
<circle cx="40.6" cy="37.1" r=".51"/>
<circle cx="78.7" cy="73.9" r=".51"/>
<circle cx="50.8" cy="110.7" r=".51"/>
<circle cx="45.7" cy="37.1" r=".51"/>
<circle cx="181.6" cy="68.8" r=".51"/>
<circle cx="264.2" cy="120.9" r=".51"/>
<circle cx="114.3" cy="91.7" r=".51"/>
<circle cx="121.9" cy="71.4" r=".51"/>
<circle cx="87.6" cy="37.1" r=".51"/>
<circle cx="114.3" cy="96.8" r=".51"/>
<circle cx="185.4" cy="68.8" r=".51"/>
<circle cx="49.5" cy="73.9" r=".51"/>
<circle cx="69.9" cy="37.1" r=".51"/>
<circle cx="247.7" cy="44.7" r=".51"/>
<circle cx="235" cy="66.3" r=".51"/>
<circle cx="222.3" cy="44.7" r=".51"/>
<circle cx="222.3" cy="66.3" r=".51"/>
<circle cx="114.3" cy="62.5" r=".51"/>
<circle cx="235" cy="44.7" r=".51"/>
<circle cx="96.5" cy="37.1" r=".51"/>
<circle cx="114.3" cy="37.1" r=".51"/>
<circle cx="228.6" cy="66.3" r=".51"/>
<circle cx="114.3" cy="42.2" r=".51"/>
<circle cx="128.3" cy="71.4" r=".51"/>
<circle cx="53.3" cy="73.9" r=".51"/>
<circle cx="175.3" cy="68.8" r=".51"/>
</g>
<text font-size="2.8" fill="#840000" x="178" y="190.5">Title:</text>
<g font-size="2.1" fill="#840000">
<text x="178" y="184">Sheet: /Flyback/</text>
<text x="178" y="186.7">File: flyback.sch</text>
<text x="178" y="196.9">KiCad E.D.A. kicad 5.1.4-e60b26684ubuntu18.04.1</text>
<text x="178" y="194.1">Size: A4</text>
<text x="200" y="194.1">Date:</text>
<text x="263" y="194.1">Rev:</text>
<text x="263" y="196.9">Id: 2/2</text>
</g>
<g font-size="1.8" fill="#840000">
<text x="35" y="11.9">1</text>
<text x="85" y="11.9">2</text>
<text x="135" y="11.9">3</text>
<text x="185" y="11.9">4</text>
<text x="235" y="11.9">5</text>
<text x="285" y="11.9">6</text>
<text x="10.4" y="35.9">A</text>
<text x="285.4" y="35.9">A</text>
<text x="117.6" y="36.8">1</text>
<text x="117.6" y="39.4">2</text>
<text x="117.6" y="41.9">3</text>
<text x="130.3" y="41.9">5</text>
<text x="117.6" y="44.4">4</text>
<text x="130.3" y="44.4">6</text>
<text x="117.1" y="52.1">10</text>
<text x="117.6" y="49.5">9</text>
<text x="130.3" y="49.5">7</text>
<text x="130.3" y="52.1">8</text>
<text x="247.4" y="50.3" transform="rotate(-90 247.4 50.3)">3</text>
<text x="252.5" y="50.3" transform="rotate(-90 252.5 50.3)">4</text>
<text x="40.4" y="57.9" transform="rotate(-90 40.4 57.9)">3</text>
<text x="45.5" y="57.9" transform="rotate(-90 45.5 57.9)">4</text>
<text x="117.1" y="54.6">11</text>
<text x="117.1" y="57.1">12</text>
<text x="245.9" y="55.9">5</text>
<text x="253.5" y="55.9">2</text>
<text x="38.9" y="63.5">5</text>
<text x="46.5" y="63.5">2</text>
<text x="249.9" y="63" transform="rotate(-90 249.9 63)">1</text>
<text x="42.9" y="70.6" transform="rotate(-90 42.9 70.6)">1</text>
<text x="85.9" y="71.1">2</text>
<text x="98.6" y="71.1">5</text>
<text x="109.2" y="71.1">G</text>
<text x="114" y="67.6" transform="rotate(-90 114 67.6)">D</text>
<text x="251.7" y="70.8" transform="rotate(-90 251.7 70.8)">2</text>
<text x="85.9" y="73.7">3</text>
<text x="85.9" y="76.2">4</text>
<text x="98.6" y="76.2">1</text>
<text x="114" y="73.9" transform="rotate(-90 114 73.9)">S</text>
<text x="245.9" y="75.4">1</text>
<text x="251.7" y="77.9" transform="rotate(-90 251.7 77.9)">3</text>
<text x="10.4" y="85.9">B</text>
<text x="285.4" y="85.9">B</text>
<text x="48" y="94.7" transform="rotate(-90 48 94.7)">4</text>
<text x="53.1" y="94.7" transform="rotate(-90 53.1 94.7)">3</text>
<text x="127.8" y="91.4">3</text>
<text x="134.4" y="90.9" transform="rotate(-90 134.4 90.9)">5</text>
<text x="140.5" y="94">1</text>
<text x="46.5" y="100.3">2</text>
<text x="54.1" y="100.3">5</text>
<text x="127.8" y="96.5">4</text>
<text x="134.4" y="98.5" transform="rotate(-90 134.4 98.5)">2</text>
<text x="50.5" y="107.4" transform="rotate(-90 50.5 107.4)">1</text>
<text x="261.4" y="104.9" transform="rotate(-90 261.4 104.9)">4</text>
<text x="266.4" y="104.9" transform="rotate(-90 266.4 104.9)">3</text>
<text x="259.9" y="110.5">2</text>
<text x="267.5" y="110.5">5</text>
<text x="263.9" y="117.6" transform="rotate(-90 263.9 117.6)">1</text>
<text x="10.4" y="135.9">C</text>
<text x="285.4" y="135.9">C</text>
<text x="10.4" y="185.9">D</text>
<text x="285.4" y="185.9">D</text>
<text x="35" y="199.9">1</text>
<text x="85" y="199.9">2</text>
<text x="135" y="199.9">3</text>
<text x="185" y="199.9">4</text>
<text x="235" y="199.9">5</text>
<text x="285" y="199.9">6</text>
</g>
<g font-size="1.8" fill="#0000c2">
<text x="38.1" y="26.8">Input current sense:</text>
<text x="38.1" y="28.9">Imax 2.5A</text>
<text x="38.1" y="31">2.5A*10mR=25mV</text>
<text x="38.1" y="33">Pmax=63mW</text>
<text x="71.1" y="34.3">24V 2.5A</text>
<text x="243.8" y="34.5">Output current sense:</text>
<text x="184.1" y="41.9">400V 100mA</text>
<text x="243.8" y="36.5">Imax 0.1A</text>
<text x="243.8" y="38.6">0.1A*500mR=50mV</text>
<text x="243.8" y="40.6">Pmax=5mW</text>
<text x="105.2" y="51" transform="rotate(-90 105.2 51)">Snubber</text>
<text x="216.1" y="63.7" transform="rotate(-90 216.1 63.7)">2x ADR5045</text>
<text x="218.2" y="63.7" transform="rotate(-90 218.2 63.7)">shunt references</text>
<text x="87.6" y="67.3">Gate Driver</text>
<text x="132.1" y="75.9">Switch voltage sensing:</text>
<text x="132.1" y="77.9">24V+(400/10)V=64V</text>
<text x="132.1" y="80">64V*(1/21) = 3.05V</text>
<text x="170.2" y="81">Output voltage divider:</text>
<text x="170.2" y="83">400V in, 1.99V out</text>
<text x="195.6" y="81">Passive discharge:</text>
<text x="195.6" y="83">400V48V in 30s</text>
<text x="170.2" y="85.1">80mW</text>
<text x="195.6" y="85.1">1mA, 100mW/resistor</text>
<text x="226.8" y="94.2" transform="rotate(-90 226.8 94.2)">60µA bias for ADR5045</text>
<text x="228.8" y="94.2" transform="rotate(-90 228.8 94.2)">100µA max for INA139</text>
<text x="230.9" y="94.2" transform="rotate(-90 230.9 94.2)">2Mohm 390V gives 195µA</text>
<text x="212.1" y="101.8">Output current monitoring:</text>
<text x="212.1" y="103.8">V(I_OUT) = 0.1A * 0.5R * (50k/1k)</text>
<text x="212.1" y="105.9">= 2.5V at 100mA</text>
<text x="212.1" y="107.9">RC gives -3dB at 160Hz</text>
<text x="100.3" y="109.4">Switch current sense:</text>
<text x="100.3" y="111.4">Imax 6A</text>
<text x="100.3" y="113.5">6A*10mR=60mV</text>
<text x="141" y="112.7">V(I_Q) = (1+R2/R1)*V(ISENSE_Q)</text>
<text x="35.6" y="118.3">Input current monitoring:</text>
<text x="100.3" y="115.6">Pmax=360mW (pulsed)</text>
<text x="141" y="114.8">= 51 * 0.06</text>
<text x="141" y="116.8">= 3.06V at 6A</text>
<text x="35.6" y="120.3">V(I_IN) = 2.5A * 0.01R * (100k/1k)</text>
<text x="35.6" y="122.4">= 2.5V at 2.5A</text>
<text x="35.6" y="124.5">RC gives -3dB at 160Hz</text>
</g>
<g font-size="1.8" fill="#008484">
<text x="34.1" y="34.2">24v</text>
<text x="122.5" y="35.2">T201</text>
<text x="41.4" y="39">10m</text>
<text x="50.9" y="44.1" transform="rotate(-90 50.9 44.1)">100µ</text>
<text x="54.4" y="44.2" transform="rotate(-90 54.4 44.2)">C206</text>
<text x="59.7" y="44.1" transform="rotate(-90 59.7 44.1)">100µ</text>
<text x="63.3" y="44.2" transform="rotate(-90 63.3 44.2)">C207</text>
<text x="68.6" y="43.7" transform="rotate(-90 68.6 43.7)">10µ</text>
<text x="72.2" y="44.3" transform="rotate(-90 72.2 44.3)">C208</text>
<text x="77.5" y="43.7" transform="rotate(-90 77.5 43.7)">10µ</text>
<text x="81.1" y="44.3" transform="rotate(-90 81.1 44.3)">C209</text>
<text x="86.4" y="43.2" transform="rotate(-90 86.4 43.2)">1µ</text>
<text x="90" y="44.3" transform="rotate(-90 90 44.3)">C210</text>
<text x="95.3" y="43.2" transform="rotate(-90 95.3 43.2)">1µ</text>
<text x="98.9" y="44.3" transform="rotate(-90 98.9 44.3)">C212</text>
<text x="108.5" y="46.5" transform="rotate(-90 108.5 46.5)">DNF</text>
<text x="111" y="46.8" transform="rotate(-90 111 46.8)">R204</text>
<text x="137.8" y="47.2">STTH512B</text>
<text x="140.1" y="43.6">D203</text>
<text x="247.9" y="44">500m</text>
<text x="50.1" y="49.2">GND</text>
<text x="59" y="49.2">GND</text>
<text x="67.9" y="49.2">GND</text>
<text x="76.8" y="49.2">GND</text>
<text x="85.7" y="49.2">GND</text>
<text x="94.6" y="49.2">GND</text>
<text x="108" y="51.6" transform="rotate(-90 108 51.6)">DNF</text>
<text x="111.6" y="51.9" transform="rotate(-90 111.6 51.9)">C214</text>
<text x="155" y="53.8" transform="rotate(-90 155 53.8)">68µ</text>
<text x="163.9" y="53.3" transform="rotate(-90 163.9 53.3)">1µ</text>
<text x="174.5" y="51.7" transform="rotate(-90 174.5 51.7)">499k</text>
<text x="203.8" y="53" transform="rotate(-90 203.8 53)">100k</text>
<text x="206.3" y="53.2" transform="rotate(-90 206.3 53.2)">R218</text>
<text x="248.3" y="53.1" transform="rotate(-90 248.3 53.1)">+</text>
<text x="158.5" y="54.4" transform="rotate(-90 158.5 54.4)">C216</text>
<text x="163.9" y="59.7" transform="rotate(-90 163.9 59.7)">1µ</text>
<text x="167.4" y="54.4" transform="rotate(-90 167.4 54.4)">C219</text>
<text x="174.5" y="56.8" transform="rotate(-90 174.5 56.8)">499k</text>
<text x="203.8" y="59.4" transform="rotate(-90 203.8 59.4)">100k</text>
<text x="206.3" y="59.5" transform="rotate(-90 206.3 59.5)">R219</text>
<text x="224.6" y="54.4" transform="rotate(-90 224.6 54.4)">D204</text>
<text x="227.4" y="57.1" transform="rotate(-90 227.4 57.1)">1µ</text>
<text x="230.9" y="58.2" transform="rotate(-90 230.9 58.2)">C223</text>
<text x="233.7" y="58.1" transform="rotate(-90 233.7 58.1)">100n</text>
<text x="237.3" y="58.2" transform="rotate(-90 237.3 58.2)">C224</text>
<text x="241.2" y="59.4">INA139</text>
<text x="253.2" y="59.4">IC205</text>
<text x="20.1" y="60.9">24v</text>
<text x="26.5" y="60.9">24v</text>
<text x="34.1" y="60.9">24v</text>
<text x="41.3" y="60.7" transform="rotate(-90 41.3 60.7)">+</text>
<text x="119.7" y="60.6">GA3459-BL</text>
<text x="126.8" y="64.7">3v3</text>
<text x="167.4" y="60.8" transform="rotate(-90 167.4 60.8)">C220</text>
<text x="174.5" y="61.9" transform="rotate(-90 174.5 61.9)">499k</text>
<text x="203.8" y="65.7" transform="rotate(-90 203.8 65.7)">100k</text>
<text x="206.3" y="65.9" transform="rotate(-90 206.3 65.9)">R220</text>
<text x="224.6" y="62" transform="rotate(-90 224.6 62)">D205</text>
<text x="19.6" y="70.8">GND</text>
<text x="20.4" y="66" transform="rotate(-90 20.4 66)">1µ</text>
<text x="23.9" y="67.1" transform="rotate(-90 23.9 67.1)">C201</text>
<text x="26" y="70.8">GND</text>
<text x="26.7" y="67" transform="rotate(-90 26.7 67)">100n</text>
<text x="30.3" y="67.1" transform="rotate(-90 30.3 67.1)">C203</text>
<text x="34.2" y="67">INA139</text>
<text x="46.2" y="67">IC201</text>
<text x="48.8" y="68.2">GND</text>
<text x="55" y="71.9">TP201</text>
<text x="82.3" y="68.5">15v</text>
<text x="88.1" y="69.5">IC203</text>
<text x="108.3" y="68.8">Q201</text>
<text x="121.2" y="70.3" transform="rotate(-90 121.2 70.3)">10k 10k</text>
<text x="130.6" y="70.9" transform="rotate(-90 130.6 70.9)">D201</text>
<text x="133.9" y="67">GND</text>
<text x="155" y="66.5" transform="rotate(-90 155 66.5)">68µ</text>
<text x="158.5" y="67.1" transform="rotate(-90 158.5 67.1)">C217</text>
<text x="163.9" y="66" transform="rotate(-90 163.9 66)">1µ</text>
<text x="167.4" y="67.1" transform="rotate(-90 167.4 67.1)">C221</text>
<text x="174.5" y="67" transform="rotate(-90 174.5 67)">499k</text>
<text x="88.6" y="72">VDD OUT</text>
<text x="88.6" y="74.5">IN</text>
<text x="88.6" y="77.1">GND</text>
<text x="94.2" y="77.1">NC</text>
<text x="121.2" y="74.9" transform="rotate(-90 121.2 74.9)">1k</text>
<text x="130.6" y="76" transform="rotate(-90 130.6 76)">D202</text>
<text x="174.5" y="74.1" transform="rotate(-90 174.5 74.1)">10k</text>
<text x="180.4" y="74.6" transform="rotate(-90 180.4 74.6)">100p</text>
<text x="183.9" y="74.7" transform="rotate(-90 183.9 74.7)">C222</text>
<text x="187.2" y="75.7" transform="rotate(-90 187.2 75.7)">TP204</text>
<text x="203.8" y="72.1" transform="rotate(-90 203.8 72.1)">100k</text>
<text x="206.3" y="72.2" transform="rotate(-90 206.3 72.2)">R221</text>
<text x="221.5" y="72.1" transform="rotate(-90 221.5 72.1)">499k</text>
<text x="224.1" y="72.2" transform="rotate(-90 224.1 72.2)">R222</text>
<text x="253.9" y="73.4">Q202</text>
<text x="254" y="75.8">PBHV9050T</text>
<text x="42.5" y="80.9" transform="rotate(-90 42.5 80.9)">100k</text>
<text x="45" y="81.1" transform="rotate(-90 45 81.1)">R202</text>
<text x="48.3" y="80.5" transform="rotate(-90 48.3 80.5)">10n</text>
<text x="51.9" y="81.1" transform="rotate(-90 51.9 81.1)">C205</text>
<text x="76.1" y="79.7">TP202</text>
<text x="81.9" y="80.9">GND</text>
<text x="88.2" y="79.7">MCP1416</text>
<text x="88.7" y="83.7">15v</text>
<text x="95" y="83.7">15v</text>
<text x="104.7" y="83.5">GND</text>
<text x="106" y="78.4" transform="rotate(-90 106 78.4)">100k</text>
<text x="108.5" y="78.6" transform="rotate(-90 108.5 78.6)">R203</text>
<text x="120" y="79.7">GND</text>
<text x="126.3" y="79.7">GND</text>
<text x="154.3" y="78.4">GND</text>
<text x="163.1" y="78.4">GND</text>
<text x="173.3" y="78.4">GND</text>
<text x="179.7" y="78.4">GND</text>
<text x="202.5" y="78.4">GND</text>
<text x="221.5" y="78.4" transform="rotate(-90 221.5 78.4)">499k</text>
<text x="224.1" y="78.6" transform="rotate(-90 224.1 78.6)">R223</text>
<text x="262" y="80.8">TP205</text>
<text x="41.2" y="86">GND</text>
<text x="47.6" y="86">GND</text>
<text x="126.3" y="88.6">AD8065</text>
<text x="133.7" y="86.3">5v</text>
<text x="221.5" y="84.8" transform="rotate(-90 221.5 84.8)">499k</text>
<text x="224.1" y="84.9" transform="rotate(-90 224.1 84.9)">R224</text>
<text x="244.4" y="89.8" transform="rotate(-90 244.4 89.8)">100k</text>
<text x="246.9" y="90" transform="rotate(-90 246.9 90)">R226</text>
<text x="249.5" y="89.8" transform="rotate(-90 249.5 89.8)">100k</text>
<text x="252" y="90" transform="rotate(-90 252 90)">R227</text>
<text x="255.3" y="89.4" transform="rotate(-90 255.3 89.4)">10n</text>
<text x="258.9" y="90" transform="rotate(-90 258.9 90)">C227</text>
<text x="89" y="90.2" transform="rotate(-90 89 90.2)">1µ</text>
<text x="92.5" y="91.3" transform="rotate(-90 92.5 91.3)">C211</text>
<text x="95.3" y="91.2" transform="rotate(-90 95.3 91.2)">100n</text>
<text x="98.9" y="91.3" transform="rotate(-90 98.9 91.3)">C213</text>
<text x="113.6" y="96" transform="rotate(-90 113.6 96)">10m</text>
<text x="118.5" y="93.5">R209</text>
<text x="119.7" y="91">1k</text>
<text x="130.6" y="92.3">+</text>
<text x="140.9" y="91">TP203</text>
<text x="221.5" y="91.1" transform="rotate(-90 221.5 91.1)">499k</text>
<text x="224.1" y="91.3" transform="rotate(-90 224.1 91.3)">R225</text>
<text x="20.1" y="96.4">3v3</text>
<text x="26.5" y="96.4">3v3</text>
<text x="26.7" y="101.6" transform="rotate(-90 26.7 101.6)">1µ</text>
<text x="38.7" y="97.5">AD8605</text>
<text x="54" y="97.6" transform="rotate(-90 54 97.6)">+</text>
<text x="56.1" y="97.5">IC202</text>
<text x="88.2" y="96.2">GND</text>
<text x="94.6" y="96.2">GND</text>
<text x="118.5" y="98.6">R210</text>
<text x="119.7" y="96.1">1k</text>
<text x="127.2" y="101.3">IC204</text>
<text x="148.9" y="99">5v</text>
<text x="155.2" y="99">5v</text>
<text x="220.3" y="96.2">GND</text>
<text x="243.2" y="96.2">GND GND</text>
<text x="254.6" y="96.2">GND</text>
<text x="269.8" y="96.2">GND</text>
<text x="19.6" y="106.3">GND</text>
<text x="20.4" y="102.6" transform="rotate(-90 20.4 102.6)">100n</text>
<text x="23.9" y="102.7" transform="rotate(-90 23.9 102.7)">C202</text>
<text x="26" y="106.3">GND</text>
<text x="30.3" y="102.7" transform="rotate(-90 30.3 102.7)">C204</text>
<text x="42.5" y="102.5" transform="rotate(-90 42.5 102.5)">GND</text>
<text x="60" y="102.1" transform="rotate(-90 60 102.1)">3v3</text>
<text x="112.3" y="105.1">GND</text>
<text x="132.6" y="107.5">100k</text>
<text x="132.7" y="103.8">GND</text>
<text x="148.6" y="105.1" transform="rotate(-90 148.6 105.1)">100n</text>
<text x="152.2" y="105.2" transform="rotate(-90 152.2 105.2)">C215</text>
<text x="155" y="104.1" transform="rotate(-90 155 104.1)">1µ</text>
<text x="158.5" y="105.2" transform="rotate(-90 158.5 105.2)">C218</text>
<text x="252" y="107.6">AD8605</text>
<text x="267.3" y="107.7" transform="rotate(-90 267.3 107.7)">+</text>
<text x="269.4" y="107.6">IC206</text>
<text x="132.5" y="110">R211</text>
<text x="132.6" y="112.6">100k</text>
<text x="147.9" y="108.9">GND</text>
<text x="154.3" y="108.9">GND</text>
<text x="236" y="111.7">3v3</text>
<text x="242.4" y="111.7">3v3</text>
<text x="255.8" y="112.7" transform="rotate(-90 255.8 112.7)">GND</text>
<text x="273.4" y="112.2" transform="rotate(-90 273.4 112.2)">3v3</text>
<text x="132.5" y="115.1">R212</text>
<text x="236.3" y="117.8" transform="rotate(-90 236.3 117.8)">100n</text>
<text x="239.8" y="117.9" transform="rotate(-90 239.8 117.9)">C225</text>
<text x="242.6" y="116.8" transform="rotate(-90 242.6 116.8)">1µ</text>
<text x="246.2" y="117.9" transform="rotate(-90 246.2 117.9)">C226</text>
<text x="235.5" y="121.6">GND</text>
<text x="241.9" y="121.6">GND</text>
</g>
<g font-size="1.8" fill="#008400">
<text x="41.1" y="36.5">R201</text>
<text x="248.1" y="46.5">R228</text>
<text x="123.7" y="70.9" transform="rotate(-90 123.7 70.9)">R207R206</text>
<text x="177.1" y="67.1" transform="rotate(-90 177.1 67.1)">R216 R215 R214 R213</text>
<text x="123.7" y="76" transform="rotate(-90 123.7 76)">R208</text>
<text x="177.1" y="74.7" transform="rotate(-90 177.1 74.7)">R217</text>
<text x="116.1" y="96.3" transform="rotate(-90 116.1 96.3)">R205</text>
</g>
<g font-size="1.8" fill="#840084">
<text x="48.8" y="43.7" transform="rotate(-90 48.8 43.7)">50V</text>
<text x="57.7" y="43.7" transform="rotate(-90 57.7 43.7)">50V</text>
<text x="66.6" y="43.7" transform="rotate(-90 66.6 43.7)">50V</text>
<text x="75.5" y="43.7" transform="rotate(-90 75.5 43.7)">50V</text>
<text x="84.4" y="43.7" transform="rotate(-90 84.4 43.7)">50V</text>
<text x="93.3" y="43.7" transform="rotate(-90 93.3 43.7)">50V</text>
<text x="220.3" y="53.4" transform="rotate(-90 220.3 53.4)">5V</text>
<text x="153" y="54.4" transform="rotate(-90 153 54.4)">250V</text>
<text x="161.8" y="54.4" transform="rotate(-90 161.8 54.4)">250V</text>
<text x="161.8" y="60.7" transform="rotate(-90 161.8 60.7)">250V</text>
<text x="220.3" y="61" transform="rotate(-90 220.3 61)">5V</text>
<text x="153" y="67.1" transform="rotate(-90 153 67.1)">250V</text>
<text x="161.8" y="67.1" transform="rotate(-90 161.8 67.1)">250V</text>
</g>
<g font-size="1.8" fill="#848400">
<text x="274.6" y="45.3">HV+</text>
<text x="274.6" y="47.9">HV-</text>
<text x="188.2" y="69.5">V_OUT</text>
<text x="72" y="74.5">GD</text>
<text x="133.6" y="72">V_Q</text>
<text x="147.6" y="94.9">I_Q</text>
<text x="54.9" y="113.9">I_IN</text>
<text x="268.2" y="121.5">I_OUT</text>
</g>
</svg>
